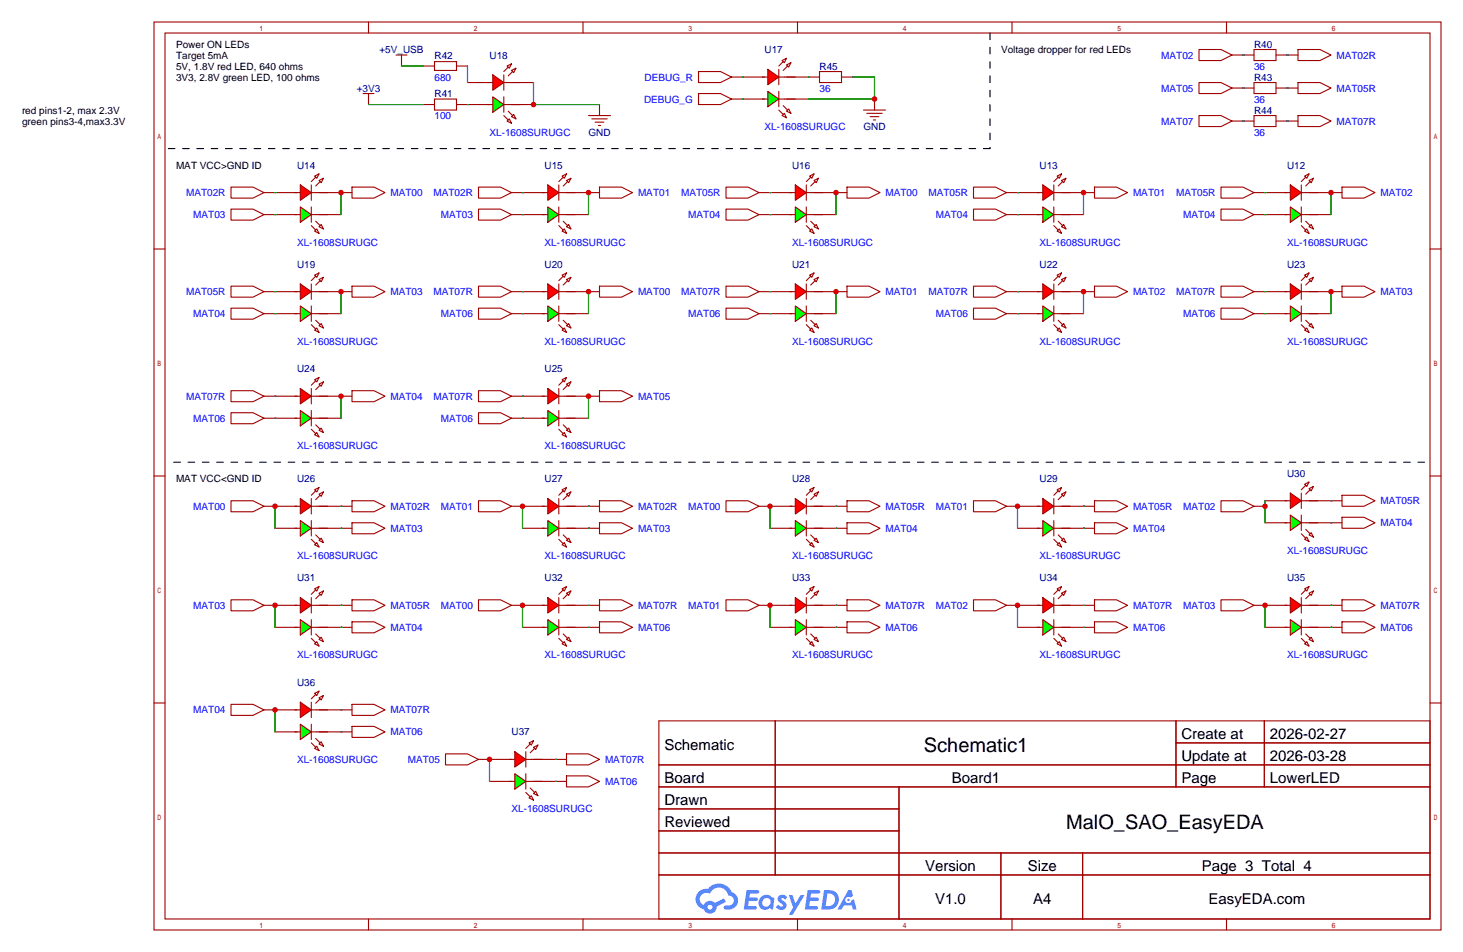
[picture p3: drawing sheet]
<svg xmlns="http://www.w3.org/2000/svg" width="338mm" height="220mm" viewBox="0 0 338 220" stroke-linecap="round" stroke-linejoin="round" font-family="sans-serif">
<g fill="none" stroke="#a10000" stroke-width=".25">
<path d="M35.6 5.1h297.1v209.5h-297.1zM38.1 7.6h292.1v204.5h-292.1zM85.1 5.1v2.5M134.6 5.1v2.5M184.1 5.1v2.5M233.7 5.1v2.5M283.2 5.1v2.5M35.6 57.5h2.5M330.2 57.5h2.5M35.6 109.9h2.5M330.2 109.9h2.5M35.6 162.2h2.5"/>
<path d="M152.1 166.4h178.1v45.7h-178.1zM152.1 176.5h178.1M179 166.4v35.5M271.5 166.4v15.2M271.5 171.4h58.7M291.9 166.4v15.2M330.2 162.2h2.5M152.1 181.6h178.1M152.1 186.7h55.5M152.1 196.8h178.1M152.1 191.8h55.5M207.6 181.6v30.5"/>
<path d="M231.1 196.8v15.3M250 196.8v15.3M85.1 212.1v2.5M134.6 212.1v2.5M152.1 201.9h178.1M184.1 212.1v2.5M233.7 212.1v2.5M283.2 212.1v2.5"/>
</g>
<g fill="#5487ff">
<path d="M179.9 206.8a1.3 1.3 0 0 1 1.8 .3l-.4 .6a.54 .54 0 0 0-.9-.3l.1 .3a1.28 1.28 0 0 1 .8 2 1.53 1.53 0 0 1-2.2-.3l.6-.6 .7 .4a.31 .31 0 0 0 .4-.2 .31 .31 0 0 0-.3-.4 1.12 1.12 0 0 1-.6-1.8z"/>
<path d="M182.2 206.6h.8l.7 2 1.1-2h1l-2.8 4.5h-.8l.9-1.6z"/>
<path d="M172.4 205.4h2.2a.46 .46 0 0 1 .6 .1 .46 .46 0 0 1 .1 .5l-.4 .2h-1.7l-.2 .9h1.7a.4 .4 0 0 1 .3 .5 .4 .4 0 0 1-.4 .3h-1.7l-.2 1.2h1.4a.46 .46 0 0 1 .5 .1 .46 .46 0 0 1 .1 .5l-.3 .2h-2.7z"/>
<path d="M186.5 205.4h2.2a.47 .47 0 0 1 .6 .1 .47 .47 0 0 1 .1 .5l-.4 .2h-1.7l-.2 .9h1.7a.4 .4 0 0 1 .3 .5 .4 .4 0 0 1-.4 .3h-1.7l-.2 1.2h1.4a.46 .46 0 0 1 .5 .1 .46 .46 0 0 1 .1 .5l-.3 .2h-2.6z"/>
<path d="M195.9 205.4h.7l.4 1.4-.7 .3a.75 .75 0 0 0-1.1 .3 .75 .75 0 0 0 .5 1.1 .75 .75 0 0 0 .9-.7l.6-.3 .6 2.4h-.9l-.2-1h-1.9l-.5 1h-.9z"/>
<path d="M190.3 205.4l-.7 4.5h1.5a2.27 2.27 0 0 0 2.6-2.3 2.27 2.27 0 0 0-2.7-2.2zM191.1 206.2a1.5 1.5 0 0 1 1.7 1.5 1.5 1.5 0 0 1-1.9 1.4h-.3z"/>
<path d="M175.7 207.1a1.6 1.6 0 0 0-.3 2.2 1.6 1.6 0 0 0 2.3 .2l.8 .4 .3-2.5-.2-.2-.4-.1a1.58 1.58 0 0 0-2.5 0zM176.3 207.6a.99 .99 0 0 1 1.6 .5 .99 .99 0 0 1-1.3 1.1 .98 .98 0 0 1-.3-1.6z"/>
<path d="M161.3 205.8a2.37 2.37 0 0 0 1.2 4 1.54 1.54 0 0 0 1.7 1 1.54 1.54 0 0 0 1.3-1.6l2.1-1.1-.4-.7-2.1 1a1.57 1.57 0 0 0-2.6 .5 1.5 1.5 0 0 1-.7-2.1 1.5 1.5 0 0 1 2.1-.5 2.23 2.23 0 0 1 2.3-1.5 2.23 2.23 0 0 1 2 1.9 1.16 1.16 0 0 1 1.3 1.1 1.16 1.16 0 0 1-1.1 1.2h-.7a.47 .47 0 0 0-.6 .4 .47 .47 0 0 0 .4 .5 2.14 2.14 0 0 0 2.8-1.3 2.14 2.14 0 0 0-1.4-2.7 3.2 3.2 0 0 0-5.4-.8l-1.2 .1zM163.4 209.4a.58 .58 0 0 1 1.1 0 .58 .58 0 0 1-1.1 0z"/>
<circle cx="195.9" cy="207.7" r=".28"/>
</g>
<path d="M301.8 44.4h2.5" fill="none" stroke="#a10000" stroke-width=".25"/>
<path d="M297.9 42.7l2.6 1.7-2.6 1.8z" fill="#f00" stroke="#a10000" stroke-width=".25"/>
<g fill="none" stroke="#a10000" stroke-width=".25">
<path d="M296.7 44.4h1.2M296.7 49.5h1.2M300.5 42.7v3.5M300.5 47.8v3.5M300.5 44.4h1.3M300.5 52.1l1 1M300.5 49.5h1.3M301.2 40.6l1.1-.5-.5 1zM301.5 40.9l-1 1M301.5 51.1l1 1M301.8 52.8l.5 1-1.1-.5zM302.3 41.7l1-.6-.5 1.1z"/>
<path d="M302.5 41.9l-1 1M302.8 51.8l.5 1-1-.5z"/>
</g>
<path d="M297.9 47.8l2.6 1.7-2.6 1.8z" fill="#0f0" stroke="#a10000" stroke-width=".25"/>
<path d="M53.3 43.2h5.1l2.6 1.2-2.6 1.3h-5.1zM61 44.4h2.5M244.6 44.4h2.5M292.1 49.5h5.1M292.1 44.4h5.1M301.8 49.5h5.5M302.3 44.4h5" fill="none" stroke="#a10000" stroke-width=".25"/>
<path d="M240.8 42.7l2.5 1.7-2.5 1.8z" fill="#f00" stroke="#a10000" stroke-width=".25"/>
<g fill="none" stroke="#a10000" stroke-width=".25">
<path d="M239.5 44.4h1.3M239.5 49.5h1.3M243.3 42.7v3.5M243.3 47.8v3.5M243.3 44.4h1.3M243.3 52.1l1 1M243.3 49.5h1.3M244.1 40.6l1-.5-.5 1zM244.1 53.3l.5-.5 .5 1zM244.3 40.9l-1 1M244.3 51.1l1.1 1M245.1 41.7l1-.6-.5 1.1z"/>
<path d="M245.1 52.3l.5-.5 .5 1zM245.4 41.9l-1.1 1"/>
</g>
<path d="M240.8 47.8l2.5 1.7-2.5 1.8z" fill="#0f0" stroke="#a10000" stroke-width=".25"/>
<path d="M130.3 44.4h2.5M234.9 49.5h5.1M234.9 44.4h5.1M244.6 49.5h5.6M245.1 44.4h5.1" fill="none" stroke="#a10000" stroke-width=".25"/>
<path d="M126.5 42.7l2.5 1.7-2.5 1.8z" fill="#f00" stroke="#a10000" stroke-width=".25"/>
<g fill="none" stroke="#a10000" stroke-width=".25">
<path d="M125.2 44.4h1.3M125.2 49.5h1.3M129 42.7v3.5M129 47.8v3.5M129 44.4h1.3M129 52.1l1 1M129 49.5h1.3M129.8 40.6l1-.5-.5 1zM130 40.9l-1 1M130 51.1l1.1 1M130.3 52.8l.5 1-1-.5zM130.8 41.7l1-.6-.5 1.1z"/>
<path d="M130.8 52.3l.5-.5 .5 1zM131.1 41.9l-1.1 1"/>
</g>
<path d="M126.5 47.8l2.5 1.7-2.5 1.8z" fill="#0f0" stroke="#a10000" stroke-width=".25"/>
<path d="M73.2 44.4h2.5M120.6 49.5h5.1M120.6 44.4h5.1M130.3 49.5h5.6M130.8 44.4h5.1" fill="none" stroke="#a10000" stroke-width=".25"/>
<path d="M69.3 42.7l2.6 1.7-2.6 1.8z" fill="#f00" stroke="#a10000" stroke-width=".25"/>
<g fill="none" stroke="#a10000" stroke-width=".25">
<path d="M68.1 44.4h1.2M68.1 49.5h1.2M71.9 42.7v3.5M71.9 47.8v3.5M71.9 44.4h1.3M71.9 52.1l1 1M71.9 49.5h1.3M72.6 40.6l1.1-.5-.5 1zM72.6 53.3l.6-.5 .5 1zM72.9 40.9l-1 1M72.9 51.1l1 1M73.7 41.7l1-.6-.5 1.1z"/>
<path d="M73.7 52.3l.5-.5 .5 1zM73.9 41.9l-1 1"/>
</g>
<path d="M69.3 47.8l2.6 1.7-2.6 1.8z" fill="#0f0" stroke="#a10000" stroke-width=".25"/>
<path d="M63.5 49.5h5.1M63.5 44.4h5.1M73.2 49.5h5.5M73.7 44.4h5M187.5 44.4h2.5" fill="none" stroke="#a10000" stroke-width=".25"/>
<path d="M183.6 42.7l2.6 1.7-2.6 1.8z" fill="#f00" stroke="#a10000" stroke-width=".25"/>
<g fill="none" stroke="#a10000" stroke-width=".25">
<path d="M182.4 44.4h1.2M182.4 49.5h1.2M186.2 42.7v3.5M186.2 47.8v3.5M186.2 44.4h1.3M186.2 52.1l1 1M186.2 49.5h1.3M186.9 40.6l1.1-.5-.5 1zM186.9 53.3l.6-.5 .5 1zM187.2 40.9l-1 1M187.2 51.1l1 1M188 41.7l1-.6-.5 1.1z"/>
<path d="M188 52.3l.5-.5 .5 1zM188.2 41.9l-1 1"/>
</g>
<path d="M183.6 47.8l2.6 1.7-2.6 1.8z" fill="#0f0" stroke="#a10000" stroke-width=".25"/>
<path d="M181.1 17.8h2.5M177.8 49.5h5.1M177.8 44.4h5.1M187.5 49.5h5.5M188 44.4h5" fill="none" stroke="#a10000" stroke-width=".25"/>
<path d="M177.3 16l2.5 1.8-2.5 1.8z" fill="#f00" stroke="#a10000" stroke-width=".25"/>
<g fill="none" stroke="#a10000" stroke-width=".25">
<path d="M176 17.8h1.3M179.8 16v3.6M179.8 17.8h1.3M180.6 14l1-.5-.5 1zM180.8 14.2l-1 1M181.6 15l1-.5-.5 1zM181.9 15.2l-1.1 1.1M176 22.9h1.3M179.8 21.1v3.5M179.8 25.4l1 1M179.8 22.9h1.3M180.8 24.4l1.1 1"/>
<path d="M181.1 26.2l.5 1-1-.5zM181.6 25.7l.5-.6 .5 1.1z"/>
</g>
<path d="M177.3 21.1l2.5 1.8-2.5 1.7z" fill="#0f0" stroke="#a10000" stroke-width=".25"/>
<path d="M117.6 19h2.5M171.4 17.8h5.1M181.6 17.8h5.1M171.4 22.9h5.1M181.1 22.9h5.6" fill="none" stroke="#a10000" stroke-width=".25"/>
<path d="M113.8 17.3l2.5 1.7-2.5 1.8z" fill="#f00" stroke="#a10000" stroke-width=".25"/>
<g fill="none" stroke="#a10000" stroke-width=".25">
<path d="M112.5 19h1.3M116.3 17.3v3.5M116.3 19h1.3M117.1 15.2l1-.5-.5 1zM117.3 15.5l-1 1M118.1 16.3l1-.6-.5 1.1zM118.4 16.5l-1.1 1M112.5 24.1h1.3M116.3 22.4v3.5M116.3 26.7l1 1M116.3 24.1h1.3M117.3 25.7l1.1 1"/>
<path d="M117.6 27.4l.5 1-1-.5zM118.1 26.9l.5-.5 .5 1z"/>
</g>
<path d="M113.8 22.4l2.5 1.7-2.5 1.8z" fill="#0f0" stroke="#a10000" stroke-width=".25"/>
<g fill="none" stroke="#a10000" stroke-width=".25">
<path d="M91.4 12.7h2.6M92.7 12.7v2.5M97.8 15.2h2.5M100.3 14.2h5.1v2.1h-5.1zM105.4 15.2h2.5M107.9 19h5.1M118.1 19h5.1M276.9 11.4h5l2.6 1.3-2.6 1.3h-5zM276.9 19h5l2.6 1.3-2.6 1.3h-5zM284.5 12.7h5.1M289.6 11.4h5v2.6h-5zM289.6 19h5v2.6h-5z"/>
<path d="M294.6 12.7h5.1M299.7 11.4h5.1l2.5 1.3-2.5 1.3h-5.1zM299.7 19h5.1l2.5 1.3-2.5 1.3h-5.1zM83.8 21.6h2.6M85.1 21.6v2.5M97.8 24.1h2.5M100.3 22.9h5.1v2.5h-5.1zM105.4 24.1h7.6M117.6 24.1h5.6M135.9 26.7h5.1M136.7 27.4h3.5M137.4 28.2h2"/>
<path d="M138.2 29h.5M138.4 24.1v2.6M161.3 21.6h5.1l2.5 1.3-2.5 1.2h-5.1zM168.9 22.9h2.5M199.4 25.4h5.1M200.2 26.2h3.5M200.9 26.9h2M201.7 27.7h.5M201.9 22.9v2.5M276.9 26.7h5l2.6 1.2-2.6 1.3h-5zM284.5 20.3h5.1M284.5 27.9h5.1"/>
<path d="M289.6 26.7h5v2.5h-5zM294.6 20.3h5.1M294.6 27.9h5.1M299.7 26.7h5.1l2.5 1.2-2.5 1.3h-5.1zM53.3 48.3h5.1l2.6 1.2-2.6 1.3h-5.1zM61 49.5h2.5M78.7 44.4h2.6M81.3 43.2h5.1l2.5 1.2-2.5 1.3h-5.1zM110.5 43.2h5.1l2.5 1.2-2.5 1.3h-5.1zM110.5 48.3h5.1l2.5 1.2-2.5 1.3h-5.1zM118.1 44.4h2.5M118.1 49.5h2.5"/>
<path d="M135.9 44.4h2.5M138.4 43.2h5.1l2.5 1.2-2.5 1.3h-5.1zM167.6 43.2h5.1l2.6 1.2-2.6 1.3h-5.1zM167.6 48.3h5.1l2.6 1.2-2.6 1.3h-5.1zM175.3 44.4h2.5M175.3 49.5h2.5M193 44.4h2.6M195.6 43.2h5.1l2.5 1.2-2.5 1.3h-5.1zM224.8 43.2h5.1l2.5 1.2-2.5 1.3h-5.1zM224.8 48.3h5.1l2.5 1.2-2.5 1.3h-5.1zM232.4 44.4h2.5M232.4 49.5h2.5"/>
<path d="M250.2 44.4h2.5M252.7 43.2h5.1l2.5 1.2-2.5 1.3h-5.1zM281.9 43.2h5.1l2.6 1.2-2.6 1.3h-5.1zM281.9 48.3h5.1l2.6 1.2-2.6 1.3h-5.1zM289.6 44.4h2.5M289.6 49.5h2.5M307.3 44.4h2.6M309.9 43.2h5.1l2.5 1.2-2.5 1.3h-5.1zM73.2 67.3h2.5"/>
</g>
<g fill="none" stroke="#008700" stroke-width=".25">
<path d="M92.7 15.2h5.1M107.9 15.2v3.8M123.2 19v5.1h15.2M196.8 17.8h5.1v5.1h-15.2M287 12.7h.1M297.2 12.7h.1M85.1 24.1h12.7M107.9 24.1h.1M171.4 22.9h.1M287 20.3h.1M287 27.9h.1M297.2 20.3h.1"/>
<path d="M297.2 27.9h.1M63.5 44.4h.1M63.5 49.5h.1M78.7 44.4v5.1M120.6 44.4h.1M120.6 49.5h.1M135.9 44.4v5.1M177.8 44.4h.1M177.8 49.5h.1M193 44.4v5.1M234.9 44.4h.1M234.9 49.5h.1"/>
<path d="M250.2 44.4v5.1M292.1 44.4h.1M292.1 49.5h.1M307.3 44.4v5.1"/>
</g>
<path d="M69.3 65.5l2.6 1.8-2.6 1.8z" fill="#f00" stroke="#a10000" stroke-width=".25"/>
<g fill="none" stroke="#a10000" stroke-width=".25">
<path d="M68.1 67.3h1.2M68.1 72.4h1.2M71.9 65.5v3.6M71.9 70.6v3.6M71.9 67.3h1.3M71.9 74.9l1 1M71.9 72.4h1.3M72.6 63.5l1.1-.5-.5 1zM72.6 76.2l.6-.5 .5 1zM72.9 63.8l-1 1M72.9 73.9l1 1M73.7 64.5l1-.5-.5 1z"/>
<path d="M73.7 75.2l.5-.5 .5 1zM73.9 64.8l-1 1"/>
</g>
<path d="M69.3 70.6l2.6 1.8-2.6 1.8z" fill="#0f0" stroke="#a10000" stroke-width=".25"/>
<path d="M53.3 66h5.1l2.6 1.3-2.6 1.3h-5.1zM53.3 71.1h5.1l2.6 1.3-2.6 1.3h-5.1zM61 72.4h7.6M61 67.3h7.6M73.2 72.4h5.5M73.7 67.3h7.6M81.3 66h5.1l2.5 1.3-2.5 1.3h-5.1zM130.3 67.3h2.5" fill="none" stroke="#a10000" stroke-width=".25"/>
<path d="M63.5 67.3h.1M63.5 72.4h.1M78.7 67.3v5.1" fill="none" stroke="#008700" stroke-width=".25"/>
<path d="M126.5 65.5l2.5 1.8-2.5 1.8z" fill="#f00" stroke="#a10000" stroke-width=".25"/>
<g fill="none" stroke="#a10000" stroke-width=".25">
<path d="M125.2 67.3h1.3M125.2 72.4h1.3M129 65.5v3.6M129 70.6v3.6M129 67.3h1.3M129 74.9l1 1M129 72.4h1.3M129.8 63.5l1-.5-.5 1zM130 63.8l-1 1M130 73.9l1.1 1M130.3 75.7l.5 1-1-.5zM130.8 64.5l1-.5-.5 1z"/>
<path d="M130.8 75.2l.5-.5 .5 1zM131.1 64.8l-1.1 1"/>
</g>
<path d="M126.5 70.6l2.5 1.8-2.5 1.8z" fill="#0f0" stroke="#a10000" stroke-width=".25"/>
<path d="M110.5 66h5.1l2.5 1.3-2.5 1.3h-5.1zM110.5 71.1h5.1l2.5 1.3-2.5 1.3h-5.1zM118.1 72.4h7.6M118.1 67.3h7.6M130.3 72.4h5.6M130.8 67.3h7.6M138.4 66h5.1l2.5 1.3-2.5 1.3h-5.1zM187.5 67.3h2.5" fill="none" stroke="#a10000" stroke-width=".25"/>
<path d="M120.6 67.3h.1M120.6 72.4h.1M135.9 67.3v5.1" fill="none" stroke="#008700" stroke-width=".25"/>
<path d="M183.6 65.5l2.6 1.8-2.6 1.8z" fill="#f00" stroke="#a10000" stroke-width=".25"/>
<g fill="none" stroke="#a10000" stroke-width=".25">
<path d="M182.4 67.3h1.2M182.4 72.4h1.2M186.2 65.5v3.6M186.2 70.6v3.6M186.2 67.3h1.3M186.2 74.9l1 1M186.2 72.4h1.3M186.9 63.5l1.1-.5-.5 1zM186.9 76.2l.6-.5 .5 1zM187.2 63.8l-1 1M187.2 73.9l1 1M188 64.5l1-.5-.5 1z"/>
<path d="M188 75.2l.5-.5 .5 1zM188.2 64.8l-1 1"/>
</g>
<path d="M183.6 70.6l2.6 1.8-2.6 1.8z" fill="#0f0" stroke="#a10000" stroke-width=".25"/>
<path d="M167.6 66h5.1l2.6 1.3-2.6 1.3h-5.1zM167.6 71.1h5.1l2.6 1.3-2.6 1.3h-5.1zM175.3 72.4h7.6M175.3 67.3h7.6M187.5 72.4h5.5M188 67.3h7.6M195.6 66h5.1l2.5 1.3-2.5 1.3h-5.1zM244.6 67.3h2.5" fill="none" stroke="#a10000" stroke-width=".25"/>
<path d="M177.8 67.3h.1M177.8 72.4h.1M193 67.3v5.1" fill="none" stroke="#008700" stroke-width=".25"/>
<path d="M240.8 65.5l2.5 1.8-2.5 1.8z" fill="#f00" stroke="#a10000" stroke-width=".25"/>
<g fill="none" stroke="#a10000" stroke-width=".25">
<path d="M239.5 67.3h1.3M239.5 72.4h1.3M243.3 65.5v3.6M243.3 70.6v3.6M243.3 67.3h1.3M243.3 74.9l1 1M243.3 72.4h1.3M244.1 63.5l1-.5-.5 1zM244.1 76.2l.5-.5 .5 1zM244.3 63.8l-1 1M244.3 73.9l1.1 1M245.1 64.5l1-.5-.5 1z"/>
<path d="M245.1 75.2l.5-.5 .5 1zM245.4 64.8l-1.1 1"/>
</g>
<path d="M240.8 70.6l2.5 1.8-2.5 1.8z" fill="#0f0" stroke="#a10000" stroke-width=".25"/>
<path d="M224.8 66h5.1l2.5 1.3-2.5 1.3h-5.1zM224.8 71.1h5.1l2.5 1.3-2.5 1.3h-5.1zM232.4 72.4h7.6M232.4 67.3h7.6M244.6 72.4h5.6M245.1 67.3h7.6M252.7 66h5.1l2.5 1.3-2.5 1.3h-5.1zM301.8 67.3h2.5" fill="none" stroke="#a10000" stroke-width=".25"/>
<path d="M234.9 67.3h.1M234.9 72.4h.1M250.2 67.3v5.1" fill="none" stroke="#008700" stroke-width=".25"/>
<path d="M297.9 65.5l2.6 1.8-2.6 1.8z" fill="#f00" stroke="#a10000" stroke-width=".25"/>
<g fill="none" stroke="#a10000" stroke-width=".25">
<path d="M296.7 67.3h1.2M296.7 72.4h1.2M300.5 65.5v3.6M300.5 70.6v3.6M300.5 67.3h1.3M300.5 74.9l1 1M300.5 72.4h1.3M301.2 63.5l1.1-.5-.5 1zM301.5 63.8l-1 1M301.5 73.9l1 1M301.8 75.7l.5 1-1.1-.5zM302.3 64.5l1-.5-.5 1z"/>
<path d="M302.5 64.8l-1 1M302.8 74.7l.5 1-1-.5z"/>
</g>
<path d="M297.9 70.6l2.6 1.8-2.6 1.8z" fill="#0f0" stroke="#a10000" stroke-width=".25"/>
<path d="M281.9 66h5.1l2.6 1.3-2.6 1.3h-5.1zM281.9 71.1h5.1l2.6 1.3-2.6 1.3h-5.1zM289.6 72.4h7.6M289.6 67.3h7.6M301.8 72.4h5.5M302.3 67.3h7.6M309.9 66h5.1l2.5 1.3-2.5 1.3h-5.1zM73.2 91.4h2.5" fill="none" stroke="#a10000" stroke-width=".25"/>
<path d="M292.1 67.3h.1M292.1 72.4h.1M307.3 67.3v5.1" fill="none" stroke="#008700" stroke-width=".25"/>
<path d="M69.3 89.7l2.6 1.7-2.6 1.8z" fill="#f00" stroke="#a10000" stroke-width=".25"/>
<g fill="none" stroke="#a10000" stroke-width=".25">
<path d="M68.1 91.4h1.2M68.1 96.5h1.2M71.9 89.7v3.5M71.9 94.7v3.6M71.9 91.4h1.3M71.9 99.1l1 1M71.9 96.5h1.3M72.6 87.6l1.1-.5-.5 1zM72.9 87.9l-1 1M72.9 98l1 1.1M73.7 88.6l1-.5-.5 1.1zM73.7 99.3l.5-.5 .5 1z"/>
<path d="M73.9 88.9l-1 1M72.6 100.3l.6-.5 .5 1z"/>
</g>
<path d="M69.3 94.7l2.6 1.8-2.6 1.8z" fill="#0f0" stroke="#a10000" stroke-width=".25"/>
<path d="M53.3 90.2h5.1l2.6 1.2-2.6 1.3h-5.1zM53.3 95.2h5.1l2.6 1.3-2.6 1.3h-5.1zM61 96.5h7.6M61 91.4h7.6M73.2 96.5h5.5M73.7 91.4h7.6M81.3 90.2h5.1l2.5 1.2-2.5 1.3h-5.1zM130.3 91.4h2.5" fill="none" stroke="#a10000" stroke-width=".25"/>
<path d="M63.5 91.4h.1M63.5 96.5h.1M78.7 91.4v5.1" fill="none" stroke="#008700" stroke-width=".25"/>
<path d="M126.5 89.7l2.5 1.7-2.5 1.8z" fill="#f00" stroke="#a10000" stroke-width=".25"/>
<g fill="none" stroke="#a10000" stroke-width=".25">
<path d="M125.2 91.4h1.3M125.2 96.5h1.3M129 89.7v3.5M129 94.7v3.6M129 91.4h1.3M129 99.1l1 1M129 96.5h1.3M129.8 87.6l1-.5-.5 1zM130 87.9l-1 1M130 98l1.1 1.1M130.3 99.8l.5 1-1-.5zM130.8 88.6l1-.5-.5 1.1z"/>
<path d="M130.8 99.3l.5-.5 .5 1zM131.1 88.9l-1.1 1"/>
</g>
<path d="M126.5 94.7l2.5 1.8-2.5 1.8z" fill="#0f0" stroke="#a10000" stroke-width=".25"/>
<path d="M110.5 90.2h5.1l2.5 1.2-2.5 1.3h-5.1zM110.5 95.2h5.1l2.5 1.3-2.5 1.3h-5.1zM118.1 96.5h7.6M118.1 91.4h7.6M130.3 96.5h5.6M130.8 91.4h7.6M138.4 90.2h5.1l2.5 1.2-2.5 1.3h-5.1zM73.2 116.8h2.5" fill="none" stroke="#a10000" stroke-width=".25"/>
<path d="M120.6 91.4h.1M120.6 96.5h.1M135.9 91.4v5.1" fill="none" stroke="#008700" stroke-width=".25"/>
<path d="M69.3 115.1l2.6 1.7-2.6 1.8z" fill="#f00" stroke="#a10000" stroke-width=".25"/>
<g fill="none" stroke="#a10000" stroke-width=".25">
<path d="M68.1 116.8h1.2M71.9 115.1v3.5M71.9 116.8h1.3M72.6 113l1.1-.5-.5 1zM72.9 113.3l-1 1M73.7 114l1-.5-.5 1.1zM73.9 114.3l-1 1M68.1 121.9h1.2M71.9 120.1v3.6M71.9 124.5l1 1M71.9 121.9h1.3M72.6 125.7l.6-.5 .5 1z"/>
<path d="M72.9 123.4l1 1.1M73.7 124.7l.5-.5 .5 1z"/>
</g>
<path d="M69.3 120.1l2.6 1.8-2.6 1.8z" fill="#0f0" stroke="#a10000" stroke-width=".25"/>
<path d="M53.3 115.6h5.1l2.6 1.2-2.6 1.3h-5.1zM61 116.8h7.6M73.7 116.8h7.6M81.3 115.6h5.1l2.5 1.2-2.5 1.3h-5.1zM130.3 116.8h2.5M63.5 121.9h5.1M73.2 121.9h8.1M81.3 120.6h5.1l2.5 1.3-2.5 1.3h-5.1z" fill="none" stroke="#a10000" stroke-width=".25"/>
<path d="M63.5 116.8v5.1M78.7 116.8h.1M78.7 121.9h.1" fill="none" stroke="#008700" stroke-width=".25"/>
<path d="M126.5 115.1l2.5 1.7-2.5 1.8z" fill="#f00" stroke="#a10000" stroke-width=".25"/>
<g fill="none" stroke="#a10000" stroke-width=".25">
<path d="M125.2 116.8h1.3M129 115.1v3.5M129 116.8h1.3M129.8 113l1-.5-.5 1zM130 113.3l-1 1M130.8 114l1-.5-.5 1.1zM131.1 114.3l-1.1 1M125.2 121.9h1.3M129 120.1v3.6M129 124.5l1 1M129 121.9h1.3M130 123.4l1.1 1.1"/>
<path d="M130.3 125.2l.5 1-1-.5zM130.8 124.7l.5-.5 .5 1z"/>
</g>
<path d="M126.5 120.1l2.5 1.8-2.5 1.8z" fill="#0f0" stroke="#a10000" stroke-width=".25"/>
<path d="M110.5 115.6h5.1l2.5 1.2-2.5 1.3h-5.1zM118.1 116.8h7.6M130.8 116.8h7.6M138.4 115.6h5.1l2.5 1.2-2.5 1.3h-5.1zM187.5 116.8h2.5M120.6 121.9h5.1M130.3 121.9h8.1M138.4 120.6h5.1l2.5 1.3-2.5 1.3h-5.1z" fill="none" stroke="#a10000" stroke-width=".25"/>
<path d="M120.6 116.8v5.1M135.9 116.8h.1M135.9 121.9h.1" fill="none" stroke="#008700" stroke-width=".25"/>
<path d="M183.6 115.1l2.6 1.7-2.6 1.8z" fill="#f00" stroke="#a10000" stroke-width=".25"/>
<g fill="none" stroke="#a10000" stroke-width=".25">
<path d="M182.4 116.8h1.2M186.2 115.1v3.5M186.2 116.8h1.3M186.9 113l1.1-.5-.5 1zM187.2 113.3l-1 1M188 114l1-.5-.5 1.1zM188.2 114.3l-1 1M182.4 121.9h1.2M186.2 120.1v3.6M186.2 124.5l1 1M186.2 121.9h1.3M186.9 125.7l.6-.5 .5 1z"/>
<path d="M187.2 123.4l1 1.1M188 124.7l.5-.5 .5 1z"/>
</g>
<path d="M183.6 120.1l2.6 1.8-2.6 1.8z" fill="#0f0" stroke="#a10000" stroke-width=".25"/>
<path d="M167.6 115.6h5.1l2.6 1.2-2.6 1.3h-5.1zM175.3 116.8h7.6M188 116.8h7.6M195.6 115.6h5.1l2.5 1.2-2.5 1.3h-5.1zM244.6 116.8h2.5M177.8 121.9h5.1M187.5 121.9h8.1M195.6 120.6h5.1l2.5 1.3-2.5 1.3h-5.1z" fill="none" stroke="#a10000" stroke-width=".25"/>
<path d="M177.8 116.8v5.1M193 116.8h.1M193 121.9h.1" fill="none" stroke="#008700" stroke-width=".25"/>
<path d="M240.8 115.1l2.5 1.7-2.5 1.8z" fill="#f00" stroke="#a10000" stroke-width=".25"/>
<g fill="none" stroke="#a10000" stroke-width=".25">
<path d="M239.5 116.8h1.3M243.3 115.1v3.5M243.3 116.8h1.3M244.1 113l1-.5-.5 1zM244.3 113.3l-1 1M245.1 114l1-.5-.5 1.1zM245.4 114.3l-1.1 1M239.5 121.9h1.3M243.3 120.1v3.6M243.3 124.5l1 1M243.3 121.9h1.3M244.1 125.7l.5-.5 .5 1z"/>
<path d="M244.3 123.4l1.1 1.1M245.1 124.7l.5-.5 .5 1z"/>
</g>
<path d="M240.8 120.1l2.5 1.8-2.5 1.8z" fill="#0f0" stroke="#a10000" stroke-width=".25"/>
<path d="M224.8 115.6h5.1l2.5 1.2-2.5 1.3h-5.1zM232.4 116.8h7.6M245.1 116.8h7.6M252.7 115.6h5.1l2.5 1.2-2.5 1.3h-5.1zM301.8 115.6h2.5M234.9 121.9h5.1M244.6 121.9h8.1M252.7 120.6h5.1l2.5 1.3-2.5 1.3h-5.1z" fill="none" stroke="#a10000" stroke-width=".25"/>
<path d="M234.9 116.8v5.1M250.2 116.8h.1M250.2 121.9h.1" fill="none" stroke="#008700" stroke-width=".25"/>
<path d="M297.9 113.8l2.6 1.8-2.6 1.7z" fill="#f00" stroke="#a10000" stroke-width=".25"/>
<g fill="none" stroke="#a10000" stroke-width=".25">
<path d="M296.7 115.6h1.2M300.5 113.8v3.5M300.5 118.9v3.5M300.5 115.6h1.3M301.2 111.8l1.1-.5-.5 1zM301.5 112l-1 1M302.3 112.8l1-.5-.5 1zM302.5 113l-1 1M296.7 120.6h1.2M300.5 123.2l1 1M300.5 120.6h1.3M301.2 124.5l.6-.5 .5 1z"/>
<path d="M301.5 122.2l1 1M302.3 123.4l.5-.5 .5 1.1z"/>
</g>
<path d="M297.9 118.9l2.6 1.7-2.6 1.8z" fill="#0f0" stroke="#a10000" stroke-width=".25"/>
<path d="M281.9 115.6h5.1l2.6 1.2-2.6 1.3h-5.1zM289.6 116.8h2.5M292.1 115.6h5.1M302.3 115.6h7.6M309.9 114.3h5.1l2.5 1.3-2.5 1.2h-5.1zM309.9 119.4h5.1l2.5 1.2-2.5 1.3h-5.1zM73.2 139.7h2.5M292.1 120.6h5.1M301.8 120.6h8.1" fill="none" stroke="#a10000" stroke-width=".25"/>
<path d="M292.1 115.6v5M307.3 115.6h.1M307.3 120.6h.1" fill="none" stroke="#008700" stroke-width=".25"/>
<path d="M69.3 137.9l2.6 1.8-2.6 1.8z" fill="#f00" stroke="#a10000" stroke-width=".25"/>
<g fill="none" stroke="#a10000" stroke-width=".25">
<path d="M68.1 139.7h1.2M71.9 137.9v3.6M71.9 139.7h1.3M72.6 135.9l1.1-.5-.5 1zM72.9 136.1l-1 1.1M73.7 136.9l1-.5-.5 1zM73.9 137.2l-1 1M68.1 144.8h1.2M71.9 143v3.6M71.9 147.3l1 1M71.9 144.8h1.3M72.6 148.6l.6-.5 .5 1z"/>
<path d="M72.9 146.3l1 1M73.7 147.6l.5-.5 .5 1z"/>
</g>
<path d="M69.3 143l2.6 1.8-2.6 1.8z" fill="#0f0" stroke="#a10000" stroke-width=".25"/>
<path d="M53.3 138.4h5.1l2.6 1.3-2.6 1.3h-5.1zM61 139.7h7.6M73.7 139.7h7.6M81.3 138.4h5.1l2.5 1.3-2.5 1.3h-5.1zM130.3 139.7h2.5M63.5 144.8h5.1M73.2 144.8h8.1M81.3 143.5h5.1l2.5 1.3-2.5 1.2h-5.1z" fill="none" stroke="#a10000" stroke-width=".25"/>
<path d="M63.5 139.7v5.1M78.7 139.7h.1M78.7 144.8h.1" fill="none" stroke="#008700" stroke-width=".25"/>
<path d="M126.5 137.9l2.5 1.8-2.5 1.8z" fill="#f00" stroke="#a10000" stroke-width=".25"/>
<g fill="none" stroke="#a10000" stroke-width=".25">
<path d="M125.2 139.7h1.3M129 137.9v3.6M129 139.7h1.3M129.8 135.9l1-.5-.5 1zM130 136.1l-1 1.1M130.8 136.9l1-.5-.5 1zM131.1 137.2l-1.1 1M125.2 144.8h1.3M129 143v3.6M129 147.3l1 1M129 144.8h1.3M130 146.3l1.1 1"/>
<path d="M130.3 148.1l.5 1-1-.5zM130.8 147.6l.5-.5 .5 1z"/>
</g>
<path d="M126.5 143l2.5 1.8-2.5 1.8z" fill="#0f0" stroke="#a10000" stroke-width=".25"/>
<path d="M110.5 138.4h5.1l2.5 1.3-2.5 1.3h-5.1zM118.1 139.7h7.6M130.8 139.7h7.6M138.4 138.4h5.1l2.5 1.3-2.5 1.3h-5.1zM187.5 139.7h2.5M120.6 144.8h5.1M130.3 144.8h8.1M138.4 143.5h5.1l2.5 1.3-2.5 1.2h-5.1z" fill="none" stroke="#a10000" stroke-width=".25"/>
<path d="M120.6 139.7v5.1M135.9 139.7h.1M135.9 144.8h.1" fill="none" stroke="#008700" stroke-width=".25"/>
<path d="M183.6 137.9l2.6 1.8-2.6 1.8z" fill="#f00" stroke="#a10000" stroke-width=".25"/>
<g fill="none" stroke="#a10000" stroke-width=".25">
<path d="M182.4 139.7h1.2M186.2 137.9v3.6M186.2 139.7h1.3M186.9 135.9l1.1-.5-.5 1zM187.2 136.1l-1 1.1M188 136.9l1-.5-.5 1zM188.2 137.2l-1 1M182.4 144.8h1.2M186.2 143v3.6M186.2 147.3l1 1M186.2 144.8h1.3M186.9 148.6l.6-.5 .5 1z"/>
<path d="M187.2 146.3l1 1M188 147.6l.5-.5 .5 1z"/>
</g>
<path d="M183.6 143l2.6 1.8-2.6 1.8z" fill="#0f0" stroke="#a10000" stroke-width=".25"/>
<path d="M167.6 138.4h5.1l2.6 1.3-2.6 1.3h-5.1zM175.3 139.7h7.6M188 139.7h7.6M195.6 138.4h5.1l2.5 1.3-2.5 1.3h-5.1zM244.6 139.7h2.5M177.8 144.8h5.1M187.5 144.8h8.1M195.6 143.5h5.1l2.5 1.3-2.5 1.2h-5.1z" fill="none" stroke="#a10000" stroke-width=".25"/>
<path d="M177.8 139.7v5.1M193 139.7h.1M193 144.8h.1" fill="none" stroke="#008700" stroke-width=".25"/>
<path d="M240.8 137.9l2.5 1.8-2.5 1.8z" fill="#f00" stroke="#a10000" stroke-width=".25"/>
<g fill="none" stroke="#a10000" stroke-width=".25">
<path d="M239.5 139.7h1.3M243.3 137.9v3.6M243.3 139.7h1.3M244.1 135.9l1-.5-.5 1zM244.3 136.1l-1 1.1M245.1 136.9l1-.5-.5 1zM245.4 137.2l-1.1 1M239.5 144.8h1.3M243.3 143v3.6M243.3 147.3l1 1M243.3 144.8h1.3M244.1 148.6l.5-.5 .5 1z"/>
<path d="M244.3 146.3l1.1 1M245.1 147.6l.5-.5 .5 1z"/>
</g>
<path d="M240.8 143l2.5 1.8-2.5 1.8z" fill="#0f0" stroke="#a10000" stroke-width=".25"/>
<path d="M224.8 138.4h5.1l2.5 1.3-2.5 1.3h-5.1zM232.4 139.7h7.6M245.1 139.7h7.6M252.7 138.4h5.1l2.5 1.3-2.5 1.3h-5.1zM301.8 139.7h2.5M234.9 144.8h5.1M244.6 144.8h8.1M252.7 143.5h5.1l2.5 1.3-2.5 1.2h-5.1z" fill="none" stroke="#a10000" stroke-width=".25"/>
<path d="M234.9 139.7v5.1M250.2 139.7h.1M250.2 144.8h.1" fill="none" stroke="#008700" stroke-width=".25"/>
<path d="M297.9 137.9l2.6 1.8-2.6 1.8z" fill="#f00" stroke="#a10000" stroke-width=".25"/>
<g fill="none" stroke="#a10000" stroke-width=".25">
<path d="M296.7 139.7h1.2M300.5 137.9v3.6M300.5 139.7h1.3M301.2 135.9l1.1-.5-.5 1zM301.5 136.1l-1 1.1M302.3 136.9l1-.5-.5 1zM302.5 137.2l-1 1M296.7 144.8h1.2M300.5 143v3.6M300.5 147.3l1 1M300.5 144.8h1.3M301.2 148.6l.6-.5 .5 1z"/>
<path d="M301.5 146.3l1 1M302.3 147.6l.5-.5 .5 1z"/>
</g>
<path d="M297.9 143l2.6 1.8-2.6 1.8z" fill="#0f0" stroke="#a10000" stroke-width=".25"/>
<path d="M281.9 138.4h5.1l2.6 1.3-2.6 1.3h-5.1zM289.6 139.7h7.6M302.3 139.7h7.6M309.9 138.4h5.1l2.5 1.3-2.5 1.3h-5.1zM292.1 144.8h5.1M301.8 144.8h8.1M309.9 143.5h5.1l2.5 1.3-2.5 1.2h-5.1zM73.2 163.8h2.5" fill="none" stroke="#a10000" stroke-width=".25"/>
<path d="M292.1 139.7v5.1M307.3 139.7h.1M307.3 144.8h.1" fill="none" stroke="#008700" stroke-width=".25"/>
<path d="M69.3 162.1l2.6 1.7-2.6 1.8z" fill="#f00" stroke="#a10000" stroke-width=".25"/>
<g fill="none" stroke="#a10000" stroke-width=".25">
<path d="M68.1 163.8h1.2M68.1 168.9h1.2M71.9 162.1v3.5M71.9 167.1v3.6M71.9 163.8h1.3M71.9 171.4l1 1.1M71.9 168.9h1.3M72.6 160l1.1-.5-.5 1zM72.6 172.7l.6-.5 .5 1zM72.9 160.3l-1 1M72.9 170.4l1 1M73.7 161l1-.5-.5 1z"/>
<path d="M73.7 171.7l.5-.5 .5 1zM73.9 161.3l-1 1"/>
</g>
<path d="M69.3 167.1l2.6 1.8-2.6 1.8z" fill="#0f0" stroke="#a10000" stroke-width=".25"/>
<path d="M53.3 162.6h5.1l2.6 1.2-2.6 1.3h-5.1zM61 163.8h7.6M63.5 168.9h5.1M73.2 168.9h8.1M73.7 163.8h7.6M81.3 162.6h5.1l2.5 1.2-2.5 1.3h-5.1zM81.3 167.6h5.1l2.5 1.3-2.5 1.3h-5.1zM122.7 175.3h2.5" fill="none" stroke="#a10000" stroke-width=".25"/>
<path d="M63.5 163.8v5.1M78.7 163.8h.1M78.7 168.9h.1" fill="none" stroke="#008700" stroke-width=".25"/>
<path d="M118.9 173.5l2.5 1.8-2.5 1.7z" fill="#f00" stroke="#a10000" stroke-width=".25"/>
<g fill="none" stroke="#a10000" stroke-width=".25">
<path d="M117.6 175.3h1.3M121.4 173.5v3.5M121.4 178.6v3.5M121.4 175.3h1.3M122.2 171.4l1-.5-.5 1.1zM122.4 171.7l-1 1M123.2 172.5l1-.5-.5 1zM123.4 172.7l-1 1M117.6 180.3h1.3M121.4 182.9l1 1M121.4 180.3h1.3M122.2 184.1l.5-.5 .5 1.1z"/>
<path d="M122.4 181.9l1 1M123.2 183.1l.5-.5 .5 1z"/>
</g>
<path d="M118.9 178.6l2.5 1.7-2.5 1.8z" fill="#0f0" stroke="#a10000" stroke-width=".25"/>
<path d="M161.3 16.5h5.1l2.5 1.3-2.5 1.2h-5.1zM168.9 17.8h2.5M186.7 17.8h2.5M189.2 16.5h5.1v2.5h-5.1zM194.3 17.8h2.5M102.9 174h5l2.6 1.3-2.6 1.2h-5zM110.5 175.3h7.6M123.2 175.3h7.6M130.8 174h5.1l2.5 1.3-2.5 1.2h-5.1zM130.8 179.1h5.1l2.5 1.2-2.5 1.3h-5.1zM113 180.3h5.1M122.7 180.3h8.1" fill="none" stroke="#a10000" stroke-width=".25"/>
<path d="M171.4 17.8h.1M186.7 17.8h.1M113 175.3v5M128.3 175.3h.1M128.3 180.3h.1" fill="none" stroke="#008700" stroke-width=".25"/>
<path d="M228.6 7.6v26.7M228.6 34.3h-190.5M328.9 106.7h-289.5" fill="none" stroke="#000" stroke-width=".25" stroke-dasharray="1.5 1.8"/>
<g fill="#c00">
<circle cx="201.9" cy="22.9" r=".63"/>
<circle cx="123.2" cy="24.1" r=".63"/>
<circle cx="78.7" cy="44.4" r=".63"/>
<circle cx="135.9" cy="44.4" r=".63"/>
<circle cx="193" cy="44.4" r=".63"/>
<circle cx="250.2" cy="44.4" r=".63"/>
<circle cx="307.3" cy="44.4" r=".63"/>
<circle cx="78.7" cy="67.3" r=".63"/>
<circle cx="135.9" cy="67.3" r=".63"/>
<circle cx="193" cy="67.3" r=".63"/>
<circle cx="250.2" cy="67.3" r=".63"/>
<circle cx="307.3" cy="67.3" r=".63"/>
<circle cx="78.7" cy="91.4" r=".63"/>
<circle cx="135.9" cy="91.4" r=".63"/>
<circle cx="63.5" cy="116.8" r=".63"/>
<circle cx="120.7" cy="116.8" r=".63"/>
<circle cx="177.8" cy="116.8" r=".63"/>
<circle cx="235" cy="116.8" r=".63"/>
<circle cx="292.1" cy="116.8" r=".63"/>
<circle cx="63.5" cy="139.7" r=".63"/>
<circle cx="120.7" cy="139.7" r=".63"/>
<circle cx="177.8" cy="139.7" r=".63"/>
<circle cx="235" cy="139.7" r=".63"/>
<circle cx="292.1" cy="139.7" r=".63"/>
<circle cx="63.5" cy="163.8" r=".63"/>
<circle cx="113" cy="175.3" r=".63"/>
</g>
<g font-size="4.6">
<text x="213.3" y="173.5">Schematic1</text>
<text x="246.2" y="191.3">MalO_SAO_EasyEDA</text>
</g>
<g font-size="3.5">
<text x="153.4" y="173.1">Schematic</text>
<text x="272.8" y="170.6">Create at</text>
<text x="293.2" y="170.6">2026-02-27</text>
<text x="272.8" y="175.7">Update at</text>
<text x="293.2" y="175.7">2026-03-28</text>
<text x="153.4" y="180.7">Board</text>
<text x="153.4" y="185.8">Drawn</text>
<text x="219.8" y="180.7">Board1</text>
<text x="272.8" y="180.7">Page</text>
<text x="293.2" y="180.7">LowerLED</text>
<text x="153.4" y="190.9">Reviewed</text>
<text x="213.6" y="201.1">Version</text>
<text x="237.3" y="201.1">Size</text>
<text x="277.5" y="201.1">Page 3 Total 4</text>
<text x="215.9" y="208.7">V1.0</text>
<text x="238.6" y="208.7">A4</text>
<text x="279.1" y="208.7">EasyEDA.com</text>
</g>
<g font-size="2.3">
<text x="40.6" y="11">Power ON LEDs</text>
<text x="40.6" y="13.5">Target 5mA</text>
<text x="40.6" y="16">5V, 1.8V red LED, 640 ohms</text>
<text x="231.1" y="12.2">Voltage dropper for red LEDs</text>
<text x="40.6" y="18.6">3V3, 2.8V green LED, 100 ohms</text>
<text x="5.1" y="26.2">red pins1-2, max 2.3V</text>
<text x="5.1" y="28.7">green pins3-4,max3.3V</text>
<text x="40.6" y="38.9">MAT VCC&gt;GND ID</text>
<text x="40.6" y="111.3">MAT VCC&lt;GND ID</text>
</g>
<g font-size="2.3" fill="#000080">
<text x="289.6" y="11">R40</text>
<text x="87.6" y="12.2">+5V_USB</text>
<text x="100.3" y="13.5">R42</text>
<text x="113" y="13.5">U18</text>
<text x="176.5" y="12.2">U17</text>
<text x="189.2" y="16">R45</text>
<text x="82.4" y="21.1">+3V3</text>
<text x="100.3" y="22.4">R41</text>
<text x="289.6" y="18.6">R43</text>
<text x="289.6" y="26.2">R44</text>
<text x="135.9" y="31.3">GND</text>
<text x="199.4" y="30">GND</text>
<text x="68.6" y="38.9">U14</text>
<text x="125.7" y="38.9">U15</text>
<text x="182.9" y="38.9">U16</text>
<text x="240" y="38.9">U13</text>
<text x="297.2" y="38.9">U12</text>
<text x="68.6" y="61.8">U19</text>
<text x="125.7" y="61.8">U20</text>
<text x="182.9" y="61.8">U21</text>
<text x="240" y="61.8">U22</text>
<text x="297.2" y="61.8">U23</text>
<text x="68.6" y="85.9">U24</text>
<text x="125.7" y="85.9">U25</text>
<text x="68.6" y="111.3">U26</text>
<text x="125.7" y="111.3">U27</text>
<text x="182.9" y="111.3">U28</text>
<text x="240" y="111.3">U29</text>
<text x="297.2" y="110">U30</text>
<text x="68.6" y="134.2">U31</text>
<text x="125.7" y="134.2">U32</text>
<text x="182.9" y="134.2">U33</text>
<text x="240" y="134.2">U34</text>
<text x="297.2" y="134.2">U35</text>
<text x="68.6" y="158.3">U36</text>
<text x="118.1" y="169.7">U37</text>
</g>
<g font-size="2.3" fill="#00f">
<text x="268.1" y="13.5">MAT02</text>
<text x="289.6" y="16">36</text>
<text x="308.6" y="13.5">MAT02R</text>
<text x="100.3" y="18.6">680</text>
<text x="148.7" y="23.7">DEBUG_G</text>
<text x="148.9" y="18.6">DEBUG_R</text>
<text x="189.2" y="21.1">36</text>
<text x="268.1" y="21.1">MAT05</text>
<text x="289.6" y="23.7">36</text>
<text x="308.6" y="21.1">MAT05R</text>
<text x="100.3" y="27.5">100</text>
<text x="268.1" y="28.7">MAT07</text>
<text x="308.6" y="28.7">MAT07R</text>
<text x="113" y="31.3">XL-1608SURUGC</text>
<text x="176.5" y="30">XL-1608SURUGC</text>
<text x="289.6" y="31.3">36</text>
<text x="43" y="45.3">MAT02R</text>
<text x="90.2" y="45.3">MAT00</text>
<text x="100.1" y="45.3">MAT02R</text>
<text x="147.3" y="45.3">MAT01</text>
<text x="157.3" y="45.3">MAT05R</text>
<text x="204.5" y="45.3">MAT00</text>
<text x="214.4" y="45.3">MAT05R</text>
<text x="261.6" y="45.3">MAT01</text>
<text x="271.6" y="45.3">MAT05R</text>
<text x="318.8" y="45.3">MAT02</text>
<text x="44.6" y="50.3">MAT03</text>
<text x="101.8" y="50.3">MAT03</text>
<text x="158.9" y="50.3">MAT04</text>
<text x="216.1" y="50.3">MAT04</text>
<text x="273.2" y="50.3">MAT04</text>
<text x="68.6" y="56.7">XL-1608SURUGC</text>
<text x="125.7" y="56.7">XL-1608SURUGC</text>
<text x="182.9" y="56.7">XL-1608SURUGC</text>
<text x="240" y="56.7">XL-1608SURUGC</text>
<text x="297.2" y="56.7">XL-1608SURUGC</text>
<text x="43" y="68.1">MAT05R</text>
<text x="90.2" y="68.1">MAT03</text>
<text x="100.1" y="68.1">MAT07R</text>
<text x="147.3" y="68.1">MAT00</text>
<text x="157.3" y="68.1">MAT07R</text>
<text x="204.5" y="68.1">MAT01</text>
<text x="214.4" y="68.1">MAT07R</text>
<text x="261.6" y="68.1">MAT02</text>
<text x="271.6" y="68.1">MAT07R</text>
<text x="318.8" y="68.1">MAT03</text>
<text x="44.6" y="73.2">MAT04</text>
<text x="101.8" y="73.2">MAT06</text>
<text x="158.9" y="73.2">MAT06</text>
<text x="216.1" y="73.2">MAT06</text>
<text x="273.2" y="73.2">MAT06</text>
<text x="68.6" y="79.5">XL-1608SURUGC</text>
<text x="125.7" y="79.5">XL-1608SURUGC</text>
<text x="182.9" y="79.5">XL-1608SURUGC</text>
<text x="240" y="79.5">XL-1608SURUGC</text>
<text x="297.2" y="79.5">XL-1608SURUGC</text>
<text x="43" y="92.2">MAT07R</text>
<text x="90.2" y="92.2">MAT04</text>
<text x="100.1" y="92.2">MAT07R</text>
<text x="147.3" y="92.2">MAT05</text>
<text x="44.6" y="97.3">MAT06</text>
<text x="101.8" y="97.3">MAT06</text>
<text x="68.6" y="103.7">XL-1608SURUGC</text>
<text x="125.7" y="103.7">XL-1608SURUGC</text>
<text x="44.6" y="117.6">MAT00</text>
<text x="90.2" y="117.6">MAT02R</text>
<text x="101.8" y="117.6">MAT01</text>
<text x="147.3" y="117.6">MAT02R</text>
<text x="158.9" y="117.6">MAT00</text>
<text x="204.5" y="117.6">MAT05R</text>
<text x="216.1" y="117.6">MAT01</text>
<text x="261.6" y="117.6">MAT05R</text>
<text x="273.2" y="117.6">MAT02</text>
<text x="318.8" y="116.4">MAT05R</text>
<text x="90.2" y="122.7">MAT03</text>
<text x="147.3" y="122.7">MAT03</text>
<text x="204.5" y="122.7">MAT04</text>
<text x="261.6" y="122.7">MAT04</text>
<text x="318.8" y="121.5">MAT04</text>
<text x="68.6" y="129.1">XL-1608SURUGC</text>
<text x="125.7" y="129.1">XL-1608SURUGC</text>
<text x="182.9" y="129.1">XL-1608SURUGC</text>
<text x="240" y="129.1">XL-1608SURUGC</text>
<text x="297.2" y="127.8">XL-1608SURUGC</text>
<text x="44.6" y="140.5">MAT03</text>
<text x="90.2" y="140.5">MAT05R</text>
<text x="101.8" y="140.5">MAT00</text>
<text x="147.3" y="140.5">MAT07R</text>
<text x="158.9" y="140.5">MAT01</text>
<text x="204.5" y="140.5">MAT07R</text>
<text x="216.1" y="140.5">MAT02</text>
<text x="261.6" y="140.5">MAT07R</text>
<text x="273.2" y="140.5">MAT03</text>
<text x="318.8" y="140.5">MAT07R</text>
<text x="90.2" y="145.6">MAT04</text>
<text x="147.3" y="145.6">MAT06</text>
<text x="204.5" y="145.6">MAT06</text>
<text x="261.6" y="145.6">MAT06</text>
<text x="318.8" y="145.6">MAT06</text>
<text x="68.6" y="151.9">XL-1608SURUGC</text>
<text x="125.7" y="151.9">XL-1608SURUGC</text>
<text x="182.9" y="151.9">XL-1608SURUGC</text>
<text x="240" y="151.9">XL-1608SURUGC</text>
<text x="297.2" y="151.9">XL-1608SURUGC</text>
<text x="44.6" y="164.6">MAT04</text>
<text x="90.2" y="164.6">MAT07R</text>
<text x="90.2" y="169.7">MAT06</text>
<text x="68.6" y="176.1">XL-1608SURUGC</text>
<text x="94.2" y="176.1">MAT05</text>
<text x="139.7" y="176.1">MAT07R</text>
<text x="139.7" y="181.1">MAT06</text>
<text x="118.1" y="187.5">XL-1608SURUGC</text>
</g>
</svg>
